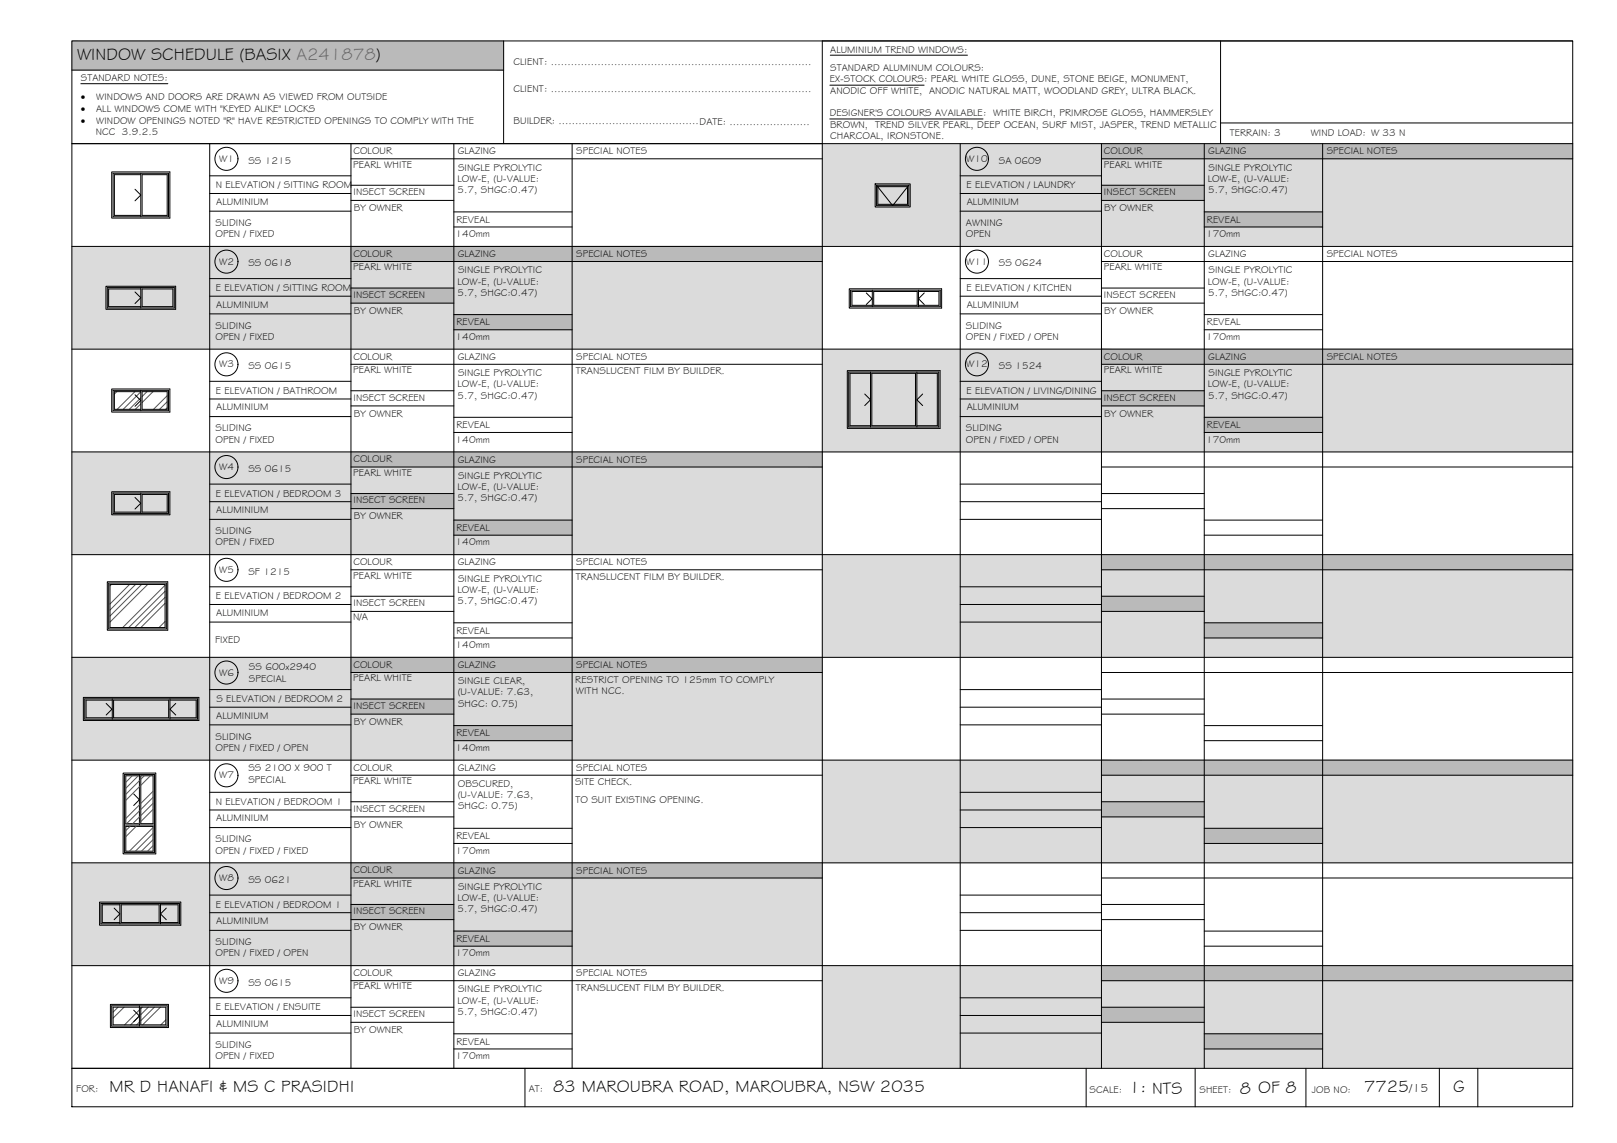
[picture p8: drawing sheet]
<svg xmlns="http://www.w3.org/2000/svg" width="420mm" height="297mm" viewBox="0 0 420 297" stroke-linecap="round" stroke-linejoin="round" font-family="sans-serif">
<!-- layer: WINDOW SCHEDULE HATCH -->
<g fill="#dbdbdb" stroke="#dbdbdb" stroke-width=".26">
<path d="M213.7 37.3l195 26.7v-26.7zM213.7 37.3l195 26.7h-195z"/>
<path d="M18.7 64l195 26.7v-26.7zM18.7 64l195 26.7h-195z"/>
<path d="M213.7 90.7l195 26.7v-26.7zM213.7 90.7l195 26.7h-195z"/>
<path d="M18.7 117.4l195 26.7v-26.7zM18.7 117.4l195 26.7h-195z"/>
<path d="M213.7 144.1l195 26.7v-26.7zM213.7 144.1l195 26.7h-195z"/>
<path d="M18.7 170.8l195 26.7v-26.7zM18.7 170.8l195 26.7h-195z"/>
<path d="M213.7 197.5l195 26.7v-26.7zM213.7 197.5l195 26.7h-195z"/>
<path d="M18.7 224.2l195 26.7v-26.7zM18.7 224.2l195 26.7h-195z"/>
<path d="M213.7 250.9l195 26.7v-26.7zM213.7 250.9l195 26.7h-195z"/>
</g>
<g fill="#bababa" stroke="#bababa" stroke-width=".26">
<path d="M18.7 10.6l112.2 7.6v-7.6zM18.7 10.6l112.2 7.6h-112.2z"/>
<path d="M286.2 37.3l122.5 4v-4zM286.2 37.3l122.5 4h-122.5z"/>
<path d="M286.2 48.1l26.7 4v-4zM286.2 48.1l26.7 4h-26.7z"/>
<path d="M312.9 55.1l30.8 3.9v-3.9zM312.9 55.1l30.8 3.9h-30.8z"/>
<path d="M91.2 64l122.5 4v-4zM91.2 64l122.5 4h-122.5z"/>
<path d="M91.2 74.9l26.7 3.9v-3.9zM91.2 74.9l26.7 3.9h-26.7z"/>
<path d="M117.9 81.8l30.8 3.9v-3.9zM117.9 81.8l30.8 3.9h-30.8z"/>
<path d="M286.2 90.7l122.5 4v-4zM286.2 90.7l122.5 4h-122.5z"/>
<path d="M286.2 101.6l26.7 3.9v-3.9zM286.2 101.6l26.7 3.9h-26.7z"/>
<path d="M312.9 108.5l30.8 3.9v-3.9zM312.9 108.5l30.8 3.9h-30.8z"/>
<path d="M91.2 117.4l122.5 4v-4zM91.2 117.4l122.5 4h-122.5z"/>
<path d="M91.2 128.3l26.7 3.9v-3.9zM91.2 128.3l26.7 3.9h-26.7z"/>
<path d="M117.9 135.2l30.8 3.9v-3.9zM117.9 135.2l30.8 3.9h-30.8z"/>
<path d="M286.2 144.1l122.5 4v-4zM286.2 144.1l122.5 4h-122.5z"/>
<path d="M286.2 155l26.7 3.9v-3.9zM286.2 155l26.7 3.9h-26.7z"/>
<path d="M312.9 161.9l30.8 3.9v-3.9zM312.9 161.9l30.8 3.9h-30.8z"/>
<path d="M91.2 170.8l122.5 4v-4zM91.2 170.8l122.5 4h-122.5z"/>
<path d="M91.2 181.6l26.7 4v-4zM91.2 181.6l26.7 4h-26.7z"/>
<path d="M117.9 188.6l30.8 3.9v-3.9zM117.9 188.6l30.8 3.9h-30.8z"/>
<path d="M286.2 197.5l122.5 4v-4zM286.2 197.5l122.5 4h-122.5z"/>
<path d="M286.2 208.4l26.7 3.9v-3.9zM286.2 208.4l26.7 3.9h-26.7z"/>
<path d="M312.9 215.3l30.8 3.9v-3.9zM312.9 215.3l30.8 3.9h-30.8z"/>
<path d="M91.2 224.2l122.5 4v-4zM91.2 224.2l122.5 4h-122.5z"/>
<path d="M91.2 235l26.7 4v-4zM91.2 235l26.7 4h-26.7z"/>
<path d="M117.9 242l30.8 3.9v-3.9zM117.9 242l30.8 3.9h-30.8z"/>
<path d="M286.2 250.9l122.5 4v-4zM286.2 250.9l122.5 4h-122.5z"/>
<path d="M286.2 261.8l26.7 3.9v-3.9zM286.2 261.8l26.7 3.9h-26.7z"/>
<path d="M312.9 268.7l30.8 3.9v-3.9zM312.9 268.7l30.8 3.9h-30.8z"/>
</g>
<!-- layer: HATCH -->
<g fill="none" stroke="#545454" stroke-width=".26">
<path d="M30.3 101.8l-.6 .6M35.1 101.8l-4.7 4.6M36.6 101.8l-4.6 4.6M36.6 103.4l-3 3M36.6 105l-1.4 1.4M38.2 101.8l-1.3 1.3M39.8 101.8l-2.9 2.8M43.4 102.8l-3.5 3.6M43.4 104.4l-1.9 2M43.4 106l-.4 .4M28.9 151.9l-.3 .3M33.7 151.9l-5.1 5.1"/>
<path d="M35.2 151.9l-6.6 6.6M36.8 151.9l-8.2 8.2M38.4 151.9l-9.8 9.8M42.9 152.1l-11 11M42.9 153.7l-9.4 9.4M42.9 155.2l-7.9 7.9M42.9 156.8l-6.3 6.3M42.9 161.5l-1.6 1.6M33.8 214.8l-1.1 1.1M34.4 201.6l-1.7 1.7M35.4 214.8l-2.7 2.6M35.9 201.6l-3.2 3.3"/>
<path d="M36.3 209.1l-3.6 3.6M36.3 210.7l-3.4 3.4M36.3 202.8l-3.6 3.6M36.3 212.3l-1.8 1.8M36.3 204.4l-3.6 3.6M36.3 213.8l-.2 .3M37.5 201.6l-.9 .9M39.1 201.6l-2.5 2.5M39.8 205.6l-3.2 3.2M39.8 215l-6.2 6.2M39.8 207.2l-3.2 3.1M39.8 216.6l-4.6 4.6"/>
<path d="M39.8 208.8l-3.2 3.1M39.8 218.2l-3 3M39.8 210.3l-3.2 3.2M39.8 219.8l-1.5 1.4M30.7 261.7l-1.3 1.3M32.2 261.7l-2.8 2.9M36 264.3l-2.1 2M36.2 262.5l-3.8 3.8M36.2 265.6l-.7 .7M37 261.7l-.4 .4M38.5 261.7l-1.9 2M40.1 261.7l-3.5 3.6"/>
<path d="M41.7 261.7l-4.6 4.6M43.1 265l-1.3 1.3"/>
</g>
<!-- layer: BORDER -->
<g fill="none" stroke="#000" stroke-width=".26">
<path d="M18.7 10.6h390v277h-390zM18.7 18.2h112.2M130.9 10.6v26.7M317.1 10.6v26.7M408.7 10.6h-195v267M18.7 37.3h390M54.5 37.3v240.3M91.2 37.3v240.3M117.9 37.3v240.3M148.7 37.3v240.3M249.5 37.3v240.3M286.2 37.3v240.3"/>
<path d="M312.9 37.3v240.3M317.1 32h91.6M343.7 37.3v240.3M54.5 45.7h36.7M54.5 50.3h36.7M54.5 54.9h36.7M91.2 41.3h122.5M91.2 48.1h26.7M91.2 52.1h26.7M117.9 55.1h30.8M117.9 59h30.8M249.5 45.7h36.7"/>
<path d="M249.5 50.3h36.7M249.5 54.9h36.7M286.2 41.3h122.5M286.2 48.1h26.7M286.2 52.1h26.7M312.9 55.1h30.8M312.9 59h30.8M18.7 64h390M54.5 72.4h36.7M54.5 77h36.7M91.2 68h122.5M91.2 74.9h26.7"/>
<path d="M91.2 78.8h26.7M249.5 72.4h36.7M249.5 77h36.7M286.2 68h122.5M286.2 74.9h26.7M286.2 78.8h26.7M18.7 90.7h390M54.5 81.6h36.7M54.5 99.1h36.7M91.2 94.7h122.5M117.9 81.8h30.8M117.9 85.7h30.8"/>
<path d="M249.5 81.6h36.7M249.5 99.1h36.7M286.2 94.7h122.5M312.9 81.8h30.8M312.9 85.7h30.8M18.7 117.4h390M54.5 103.7h36.7M54.5 108.3h36.7M91.2 101.6h26.7M91.2 105.5h26.7M117.9 108.5h30.8M117.9 112.4h30.8"/>
<path d="M249.5 103.7h36.7M249.5 108.3h36.7M286.2 101.6h26.7M286.2 105.5h26.7M312.9 108.5h30.8M312.9 112.4h30.8M54.5 125.8h36.7M54.5 130.4h36.7M54.5 135h36.7M91.2 121.4h122.5M91.2 128.3h26.7M91.2 132.2h26.7"/>
<path d="M117.9 135.2h30.8M117.9 139.1h30.8M249.5 125.8h36.7M249.5 130.4h36.7M249.5 135h36.7M286.2 121.4h122.5M286.2 128.3h26.7M286.2 132.2h26.7M312.9 135.2h30.8M312.9 139.1h30.8M18.7 144.1h390M54.5 152.5h36.7"/>
<path d="M54.5 157.1h36.7M91.2 148.1h122.5M91.2 155h26.7M91.2 158.9h26.7M249.5 152.5h36.7M249.5 157.1h36.7M286.2 148.1h122.5M286.2 155h26.7M286.2 158.9h26.7M18.7 170.8h390M54.5 161.7h36.7M54.5 179.2h36.7"/>
<path d="M91.2 174.8h122.5M117.9 161.9h30.8M117.9 165.8h30.8M249.5 161.7h36.7M249.5 179.2h36.7M286.2 174.8h122.5M312.9 161.9h30.8M312.9 165.8h30.8M18.7 197.5h390M54.5 183.8h36.7M54.5 188.4h36.7M91.2 181.7h26.7"/>
<path d="M91.2 185.6h26.7M117.9 188.6h30.8M117.9 192.5h30.8M249.5 183.8h36.7M249.5 188.4h36.7M286.2 181.7h26.7M286.2 185.6h26.7M312.9 188.6h30.8M312.9 192.5h30.8M54.5 205.9h36.7M54.5 210.5h36.7M54.5 215.1h36.7"/>
<path d="M91.2 201.5h122.5M91.2 208.4h26.7M91.2 212.3h26.7M117.9 215.3h30.8M117.9 219.2h30.8M249.5 205.9h36.7M249.5 210.5h36.7M249.5 215.1h36.7M286.2 201.5h122.5M286.2 208.4h26.7M286.2 212.3h26.7M312.9 215.3h30.8"/>
<path d="M312.9 219.2h30.8M18.7 224.2h390M54.5 232.6h36.7M54.5 237.2h36.7M91.2 228.2h122.5M91.2 235h26.7M91.2 239h26.7M249.5 232.6h36.7M249.5 237.2h36.7M286.2 228.2h122.5M286.2 235h26.7M286.2 239h26.7"/>
<path d="M18.7 250.9h390M54.5 241.8h36.7M54.5 259.3h36.7M91.2 254.9h122.5M117.9 242h30.8M117.9 245.9h30.8M249.5 241.8h36.7M249.5 259.3h36.7M286.2 254.9h122.5M312.9 242h30.8M312.9 245.9h30.8M18.7 277.6h390"/>
<path d="M54.5 263.9h36.7M54.5 268.5h36.7M91.2 261.8h26.7M91.2 265.7h26.7M117.9 268.7h30.8M117.9 272.6h30.8M136.4 277.6v10M249.5 263.9h36.7M249.5 268.5h36.7M282.2 277.6v10M286.2 261.8h26.7M286.2 265.7h26.7"/>
<path d="M310.5 277.6v10M312.9 268.7h30.8M312.9 272.6h30.8M339.3 277.6v10M374 277.6v10M384 277.6v10"/>
</g>
<!-- layer: TEXT -->
<path d="M215.7 14.3h35.7M21 21.8h22.6M215.6 30.9h39.8M215.6 22.1h24.5" fill="none" stroke="#000" stroke-width=".26"/>
<!-- layer: WINDOWS -->
<g fill="none" stroke="#000" stroke-width=".26">
<path d="M29.4 45h14.4v11.3h-14.4zM35.1 49.2l1.5 1.5-1.5 1.5M36.6 45.4h-6.9v10.6h6.9M36.6 45v11.3M36.9 45.4h6.5v10.6h-6.5zM227.8 48.1l4.2 5.3 4.1-5.3M227.8 48.1h8.3M227.8 48.1v5.3h8.3v-5.3M228.1 48.5h7.7v4.6h-7.7zM27.9 74.7h17.4v5.3h-17.4zM35.1 75.9l1.5 1.5-1.5 1.5M36.6 74.7v5.3"/>
<path d="M36.6 75.1h-8.4v4.6h8.4M36.9 75.1h8v4.6h-8zM221 75.4h23.3v4.3h-23.3zM225.1 76.1l1.5 1.5-1.5 1.5M226.7 75.7h-5.3v3.6h5.3M226.7 75.4v4.3M227 75.7h11.3v3.6h-11.3zM238.7 75.7h5.3v3.6h-5.3M238.7 75.4v4.3M240.2 76.1l-1.5 1.5 1.5 1.5M220.5 96.7h23.4v14.3h-23.4zM226.2 97h-5.3v13.6h5.3"/>
<path d="M226.2 96.7v14.3M226.5 97h11.4v13.6h-11.4zM238.2 97h5.4v13.6h-5.4M238.2 96.7v14.3M29.4 101.4h14.4v5.3h-14.4zM35.1 102.6l1.5 1.5-1.5 1.5M36.6 101.8h-6.9v4.6h6.9M36.6 101.4v5.3M36.9 101.8h6.5v4.6h-6.5zM224.7 102.4l1.5 1.5-1.5 1.5M239.7 102.4l-1.5 1.5 1.5 1.5M29.4 128.1h14.4v5.3h-14.4z"/>
<path d="M35.1 129.3l1.5 1.5-1.5 1.5M36.6 128.5h-6.9v4.6h6.9M36.6 128.1v5.3M36.9 128.5h6.5v4.6h-6.5zM28.2 151.5h15v11.9h-15zM28.6 151.9h14.3v11.2h-14.3zM22 181.6h29.3v5.3h-29.3zM27.6 182.8l1.5 1.5-1.5 1.5M29.2 181.9h-6.8v4.6h6.8M29.2 181.6v5.3M29.5 181.9h14.3v4.6h-14.3zM44.2 181.9h6.8v4.6h-6.8"/>
<path d="M44.2 181.6v5.3M45.7 182.8l-1.5 1.5 1.5 1.5M32.3 201.3h7.8v20.3h-7.8zM32.3 214.4h7.8M32.7 214.8h7.1v6.4h-7.1zM34.7 206.3l1.5 1.5-1.5 1.5M36.2 201.3v13.1M36.2 201.6h-3.5v12.5h3.5M36.6 201.6h3.2v12.5h-3.2zM26.2 234.8h20.4v5.3h-20.4zM29.7 236l1.4 1.5-1.4 1.5M31.1 235.1h-4.5v4.6h4.5"/>
<path d="M31.1 234.8v5.3M31.5 235.1h9.8v4.6h-9.8zM41.7 235.1h4.6v4.6h-4.6M41.7 234.8v5.3M43.2 236l-1.5 1.5 1.5 1.5M29 261.4h14.4v5.3h-14.4zM34.7 262.5l1.5 1.5-1.5 1.5M36.2 261.7h-6.8v4.6h6.8M36.2 261.4v5.3M36.6 261.7h6.5v4.6h-6.5z"/>
<circle cx="58.8" cy="41.3" r="3"/>
<circle cx="253.8" cy="41.3" r="3"/>
<circle cx="58.8" cy="68" r="3"/>
<circle cx="253.8" cy="68" r="3"/>
<circle cx="58.8" cy="94.7" r="3"/>
<circle cx="253.8" cy="94.7" r="3"/>
<circle cx="58.8" cy="121.4" r="3"/>
<circle cx="58.8" cy="148.1" r="3"/>
<circle cx="58.8" cy="174.8" r="3"/>
<circle cx="58.8" cy="201.5" r="3"/>
<circle cx="58.8" cy="228.2" r="3"/>
<circle cx="58.8" cy="254.9" r="3"/>
</g>
<!-- layer: NEWWORK -->
<path d="M29 44.7h15.1v12h-15.1zM227.4 47.8h9.1v6h-9.1zM27.5 74.4h18.1v6h-18.1zM220.7 75h24v5.1h-24zM220.2 96.3h24.1v15h-24.1zM29 101.1h15.1v6h-15.1zM29 127.8h15.1v6h-15.1zM27.9 151.2h15.7v12.6h-15.7zM21.7 181.2h30v6h-30zM32 200.9h8.5v21h-8.5zM25.9 234.4h21.1v6h-21.1zM28.7 261h15.1v6h-15.1z" fill="none" stroke="#000" stroke-width=".26"/>
<g font-size="4.5">
<text x="20" y="15.6">WINDOW SCHEDULE (BASIX A241878)</text>
<text x="28.5" y="283.7">MR D HANAFI &amp; MS C PRASIDHI</text>
<text x="143.8" y="283.7">83 MAROUBRA ROAD, MAROUBRA, NSW 2035</text>
<text x="293.4" y="284">1: NTS</text>
<text x="322.2" y="284.2">8 OF 8</text>
<text x="354.5" y="283.8">7725</text>
<text x="377.6" y="283.8">G</text>
</g>
<text font-size="3.2" x="366.3" y="283.8">/15</text>
<g font-size="2.6">
<text x="133.4" y="16.9">CLIENT: ..............................................................................</text>
<text x="215.7" y="13.6">ALUMINIUM TREND WINDOWS:</text>
<text x="21" y="21.1">STANDARD NOTES:</text>
<text x="215.6" y="21.4">EX-STOCK COLOURS: PEARL WHITE GLOSS, DUNE, STONE BEIGE, MONUMENT,</text>
<text x="215.7" y="18.5">STANDARD ALUMINUM COLOURS:</text>
<text x="21" y="26.1">·</text>
<text x="21" y="29.1">·</text>
<text x="25" y="29.1">ALL WINDOWS COME WITH &quot;KEYED ALIKE&quot; LOCKS</text>
<text x="25" y="26.1">WINDOWS AND DOORS ARE DRAWN AS VIEWED FROM OUTSIDE</text>
<text x="133.4" y="24">CLIENT: ..............................................................................</text>
<text x="215.7" y="24.4">ANODIC OFF WHITE, ANODIC NATURAL MATT, WOODLAND GREY, ULTRA BLACK.</text>
<text x="21" y="32.1">·</text>
<text x="24.9" y="35.1">NCC 3.9.2.5</text>
<text x="25" y="32.1">WINDOW OPENINGS NOTED &quot;R&quot; HAVE RESTRICTED OPENINGS TO COMPLY WITH THE</text>
<text x="133.4" y="32.3">BUILDER: ..........................................DATE: ........................</text>
<text x="215.6" y="30.2">DESIGNER'S COLOURS AVAILABLE: WHITE BIRCH, PRIMROSE GLOSS, HAMMERSLEY</text>
<text x="215.7" y="33.2">BROWN, TREND SILVER PEARL, DEEP OCEAN, SURF MIST, JASPER, TREND METALLIC</text>
<text x="319.6" y="35.4">TERRAIN: 3</text>
<text x="340.6" y="35.4">WIND LOAD: W 33 N</text>
<text x="91.8" y="40.1">COLOUR</text>
<text x="119" y="40.1">GLAZING</text>
<text x="149.7" y="40.1">SPECIAL NOTES</text>
<text x="215.7" y="36.1">CHARCOAL, IRONSTONE.</text>
<text x="286.8" y="40.1">COLOUR</text>
<text x="314" y="40.1">GLAZING</text>
<text x="344.7" y="40.1">SPECIAL NOTES</text>
<text x="57" y="42.1">W1</text>
<text x="64.5" y="42.6">SS 1215</text>
<text x="91.8" y="43.5">PEARL WHITE</text>
<text x="118.9" y="47.2">LOW-E, (U-VALUE:</text>
<text x="119" y="44.3">SINGLE PYROLYTIC</text>
<text x="251.1" y="42.1">W10</text>
<text x="259.5" y="42.6">SA 0609</text>
<text x="286.8" y="43.5">PEARL WHITE</text>
<text x="313.9" y="47.2">LOW-E, (U-VALUE:</text>
<text x="314" y="44.3">SINGLE PYROLYTIC</text>
<text x="56.1" y="49">N ELEVATION / SITTING ROOM</text>
<text x="56.2" y="53.2">ALUMINIUM</text>
<text x="91.8" y="50.7">INSECT SCREEN</text>
<text x="118.9" y="50.2">5.7, SHGC:0.47)</text>
<text x="251.1" y="49">E ELEVATION / LAUNDRY</text>
<text x="251.2" y="53.2">ALUMINIUM</text>
<text x="286.9" y="50.7">INSECT SCREEN</text>
<text x="313.9" y="50.2">5.7, SHGC:0.47)</text>
<text x="56" y="58.7">SLIDING</text>
<text x="92" y="54.9">BY OWNER</text>
<text x="118.6" y="57.9">REVEAL</text>
<text x="251" y="58.8">AWNING</text>
<text x="286.9" y="54.9">BY OWNER</text>
<text x="313.6" y="57.9">REVEAL</text>
<text x="56" y="61.6">OPEN / FIXED</text>
<text x="118.4" y="61.7">140mm</text>
<text x="251" y="61.7">OPEN</text>
<text x="313.4" y="61.7">170mm</text>
<text x="57" y="68.8">W2</text>
<text x="64.5" y="69.3">SS 0618</text>
<text x="91.8" y="70.2">PEARL WHITE</text>
<text x="91.8" y="66.8">COLOUR</text>
<text x="119" y="66.9">GLAZING</text>
<text x="119" y="71">SINGLE PYROLYTIC</text>
<text x="149.7" y="66.9">SPECIAL NOTES</text>
<text x="251.1" y="68.8">W11</text>
<text x="259.5" y="69.3">SS 0624</text>
<text x="286.8" y="70.2">PEARL WHITE</text>
<text x="286.8" y="66.8">COLOUR</text>
<text x="314" y="66.9">GLAZING</text>
<text x="314" y="71">SINGLE PYROLYTIC</text>
<text x="344.7" y="66.9">SPECIAL NOTES</text>
<text x="56.1" y="75.7">E ELEVATION / SITTING ROOM</text>
<text x="91.8" y="77.4">INSECT SCREEN</text>
<text x="118.9" y="73.9">LOW-E, (U-VALUE:</text>
<text x="118.9" y="76.9">5.7, SHGC:0.47)</text>
<text x="251.1" y="75.7">E ELEVATION / KITCHEN</text>
<text x="286.9" y="77.4">INSECT SCREEN</text>
<text x="313.9" y="73.9">LOW-E, (U-VALUE:</text>
<text x="313.9" y="76.9">5.7, SHGC:0.47)</text>
<text x="56.2" y="79.9">ALUMINIUM</text>
<text x="92" y="81.6">BY OWNER</text>
<text x="251.2" y="79.9">ALUMINIUM</text>
<text x="286.9" y="81.6">BY OWNER</text>
<text x="56" y="88.3">OPEN / FIXED</text>
<text x="56" y="85.4">SLIDING</text>
<text x="118.4" y="88.3">140mm</text>
<text x="118.6" y="84.6">REVEAL</text>
<text x="251" y="88.3">OPEN / FIXED / OPEN</text>
<text x="251" y="85.4">SLIDING</text>
<text x="313.4" y="88.3">170mm</text>
<text x="313.6" y="84.6">REVEAL</text>
<text x="57" y="95.5">W3</text>
<text x="64.5" y="96">SS 0615</text>
<text x="91.8" y="93.5">COLOUR</text>
<text x="119" y="93.5">GLAZING</text>
<text x="149.7" y="93.5">SPECIAL NOTES</text>
<text x="251.1" y="95.5">W12</text>
<text x="259.5" y="96">SS 1524</text>
<text x="286.8" y="93.5">COLOUR</text>
<text x="314" y="93.5">GLAZING</text>
<text x="344.7" y="93.5">SPECIAL NOTES</text>
<text x="91.8" y="96.9">PEARL WHITE</text>
<text x="118.9" y="100.6">LOW-E, (U-VALUE:</text>
<text x="119" y="97.7">SINGLE PYROLYTIC</text>
<text x="149.6" y="97.3">TRANSLUCENT FILM BY BUILDER.</text>
<text x="286.8" y="96.9">PEARL WHITE</text>
<text x="313.9" y="100.6">LOW-E, (U-VALUE:</text>
<text x="314" y="97.7">SINGLE PYROLYTIC</text>
<text x="56.1" y="102.4">E ELEVATION / BATHROOM</text>
<text x="56.2" y="106.7">ALUMINIUM</text>
<text x="91.8" y="104.1">INSECT SCREEN</text>
<text x="118.9" y="103.6">5.7, SHGC:0.47)</text>
<text x="251.1" y="102.4">E ELEVATION / LIVING/DINING</text>
<text x="251.2" y="106.7">ALUMINIUM</text>
<text x="286.9" y="104.1">INSECT SCREEN</text>
<text x="313.9" y="103.6">5.7, SHGC:0.47)</text>
<text x="56" y="112.1">SLIDING</text>
<text x="92" y="108.3">BY OWNER</text>
<text x="118.6" y="111.3">REVEAL</text>
<text x="251" y="112.1">SLIDING</text>
<text x="286.9" y="108.3">BY OWNER</text>
<text x="313.6" y="111.3">REVEAL</text>
<text x="56" y="115">OPEN / FIXED</text>
<text x="118.4" y="115">140mm</text>
<text x="251" y="115">OPEN / FIXED / OPEN</text>
<text x="313.4" y="115">170mm</text>
<text x="57" y="122.2">W4</text>
<text x="64.5" y="122.7">SS 0615</text>
<text x="91.8" y="123.6">PEARL WHITE</text>
<text x="91.8" y="120.2">COLOUR</text>
<text x="119" y="120.3">GLAZING</text>
<text x="119" y="124.4">SINGLE PYROLYTIC</text>
<text x="149.7" y="120.3">SPECIAL NOTES</text>
<text x="56.1" y="129.1">E ELEVATION / BEDROOM 3</text>
<text x="91.8" y="130.8">INSECT SCREEN</text>
<text x="118.9" y="127.4">LOW-E, (U-VALUE:</text>
<text x="118.9" y="130.3">5.7, SHGC:0.47)</text>
<text x="56.2" y="133.3">ALUMINIUM</text>
<text x="92" y="135">BY OWNER</text>
<text x="118.6" y="138">REVEAL</text>
<text x="56" y="141.7">OPEN / FIXED</text>
<text x="56" y="138.8">SLIDING</text>
<text x="118.4" y="141.7">140mm</text>
<text x="57" y="148.9">W5</text>
<text x="64.5" y="149.4">SF 1215</text>
<text x="91.8" y="146.9">COLOUR</text>
<text x="119" y="147">GLAZING</text>
<text x="149.7" y="147">SPECIAL NOTES</text>
<text x="56.1" y="155.8">E ELEVATION / BEDROOM 2</text>
<text x="91.8" y="150.3">PEARL WHITE</text>
<text x="118.9" y="154">LOW-E, (U-VALUE:</text>
<text x="119" y="151.1">SINGLE PYROLYTIC</text>
<text x="149.6" y="150.7">TRANSLUCENT FILM BY BUILDER.</text>
<text x="56.2" y="160">ALUMINIUM</text>
<text x="91.8" y="161.2">N/A</text>
<text x="91.8" y="157.5">INSECT SCREEN</text>
<text x="118.9" y="157">5.7, SHGC:0.47)</text>
<text x="55.9" y="167">FIXED</text>
<text x="118.6" y="164.7">REVEAL</text>
<text x="91.8" y="173.6">COLOUR</text>
<text x="118.4" y="168.4">140mm</text>
<text x="119" y="173.6">GLAZING</text>
<text x="149.7" y="173.6">SPECIAL NOTES</text>
<text x="57" y="175.6">W6</text>
<text x="64.7" y="174.2">SS 600x2940</text>
<text x="64.7" y="177.2">SPECIAL</text>
<text x="91.8" y="177">PEARL WHITE</text>
<text x="119" y="177.8">SINGLE CLEAR,</text>
<text x="149.5" y="177.4">RESTRICT OPENING TO 125mm TO COMPLY</text>
<text x="56.2" y="182.5">S ELEVATION / BEDROOM 2</text>
<text x="91.8" y="184.2">INSECT SCREEN</text>
<text x="118.9" y="180.7">(U-VALUE: 7.63,</text>
<text x="119" y="183.7">SHGC: 0.75)</text>
<text x="149.6" y="180.3">WITH NCC.</text>
<text x="56.2" y="186.7">ALUMINIUM</text>
<text x="92" y="188.4">BY OWNER</text>
<text x="118.6" y="191.4">REVEAL</text>
<text x="56" y="195.1">OPEN / FIXED / OPEN</text>
<text x="56" y="192.2">SLIDING</text>
<text x="118.4" y="195.1">140mm</text>
<text x="57" y="202.3">W7</text>
<text x="64.5" y="200.4">SS 2100 X 900 T</text>
<text x="64.5" y="203.4">SPECIAL</text>
<text x="91.8" y="203.7">PEARL WHITE</text>
<text x="91.8" y="200.3">COLOUR</text>
<text x="119" y="200.4">GLAZING</text>
<text x="149.7" y="200.4">SPECIAL NOTES</text>
<text x="56.1" y="209.2">N ELEVATION / BEDROOM 1</text>
<text x="118.9" y="207.4">(U-VALUE: 7.63,</text>
<text x="119" y="204.5">OBSCURED,</text>
<text x="149.4" y="204.1">SITE CHECK.</text>
<text x="149.5" y="208.8">TO SUIT EXISTING OPENING.</text>
<text x="56.2" y="213.4">ALUMINIUM</text>
<text x="91.8" y="210.9">INSECT SCREEN</text>
<text x="92" y="215.1">BY OWNER</text>
<text x="119" y="210.4">SHGC: 0.75)</text>
<text x="56" y="221.8">OPEN / FIXED / FIXED</text>
<text x="56" y="218.9">SLIDING</text>
<text x="118.4" y="221.8">170mm</text>
<text x="118.6" y="218.1">REVEAL</text>
<text x="91.8" y="227">COLOUR</text>
<text x="119" y="227">GLAZING</text>
<text x="149.7" y="227.1">SPECIAL NOTES</text>
<text x="57" y="229">W8</text>
<text x="64.5" y="229.5">SS 0621</text>
<text x="91.8" y="230.4">PEARL WHITE</text>
<text x="119" y="231.2">SINGLE PYROLYTIC</text>
<text x="56.1" y="235.9">E ELEVATION / BEDROOM 1</text>
<text x="91.8" y="237.6">INSECT SCREEN</text>
<text x="118.9" y="234.1">LOW-E, (U-VALUE:</text>
<text x="118.9" y="237.1">5.7, SHGC:0.47)</text>
<text x="56" y="245.6">SLIDING</text>
<text x="56.2" y="240.1">ALUMINIUM</text>
<text x="92" y="241.8">BY OWNER</text>
<text x="118.6" y="244.8">REVEAL</text>
<text x="56" y="248.5">OPEN / FIXED / OPEN</text>
<text x="118.4" y="248.6">170mm</text>
<text x="57" y="255.7">W9</text>
<text x="64.5" y="256.2">SS 0615</text>
<text x="91.8" y="257.1">PEARL WHITE</text>
<text x="91.8" y="253.7">COLOUR</text>
<text x="119" y="253.8">GLAZING</text>
<text x="119" y="257.9">SINGLE PYROLYTIC</text>
<text x="149.6" y="257.5">TRANSLUCENT FILM BY BUILDER.</text>
<text x="149.7" y="253.8">SPECIAL NOTES</text>
<text x="56.1" y="262.6">E ELEVATION / ENSUITE</text>
<text x="118.9" y="260.9">LOW-E, (U-VALUE:</text>
<text x="118.9" y="263.8">5.7, SHGC:0.47)</text>
<text x="56.2" y="266.8">ALUMINIUM</text>
<text x="91.8" y="264.3">INSECT SCREEN</text>
<text x="92" y="268.5">BY OWNER</text>
<text x="56" y="275.2">OPEN / FIXED</text>
<text x="56" y="272.3">SLIDING</text>
<text x="118.4" y="275.2">170mm</text>
<text x="118.6" y="271.5">REVEAL</text>
<text x="19.8" y="283.8">FOR:</text>
<text x="137.4" y="283.7">AT:</text>
<text x="283.1" y="284">SCALE:</text>
<text x="311.7" y="284">SHEET:</text>
<text x="340.9" y="284">JOB NO:</text>
</g>
</svg>
